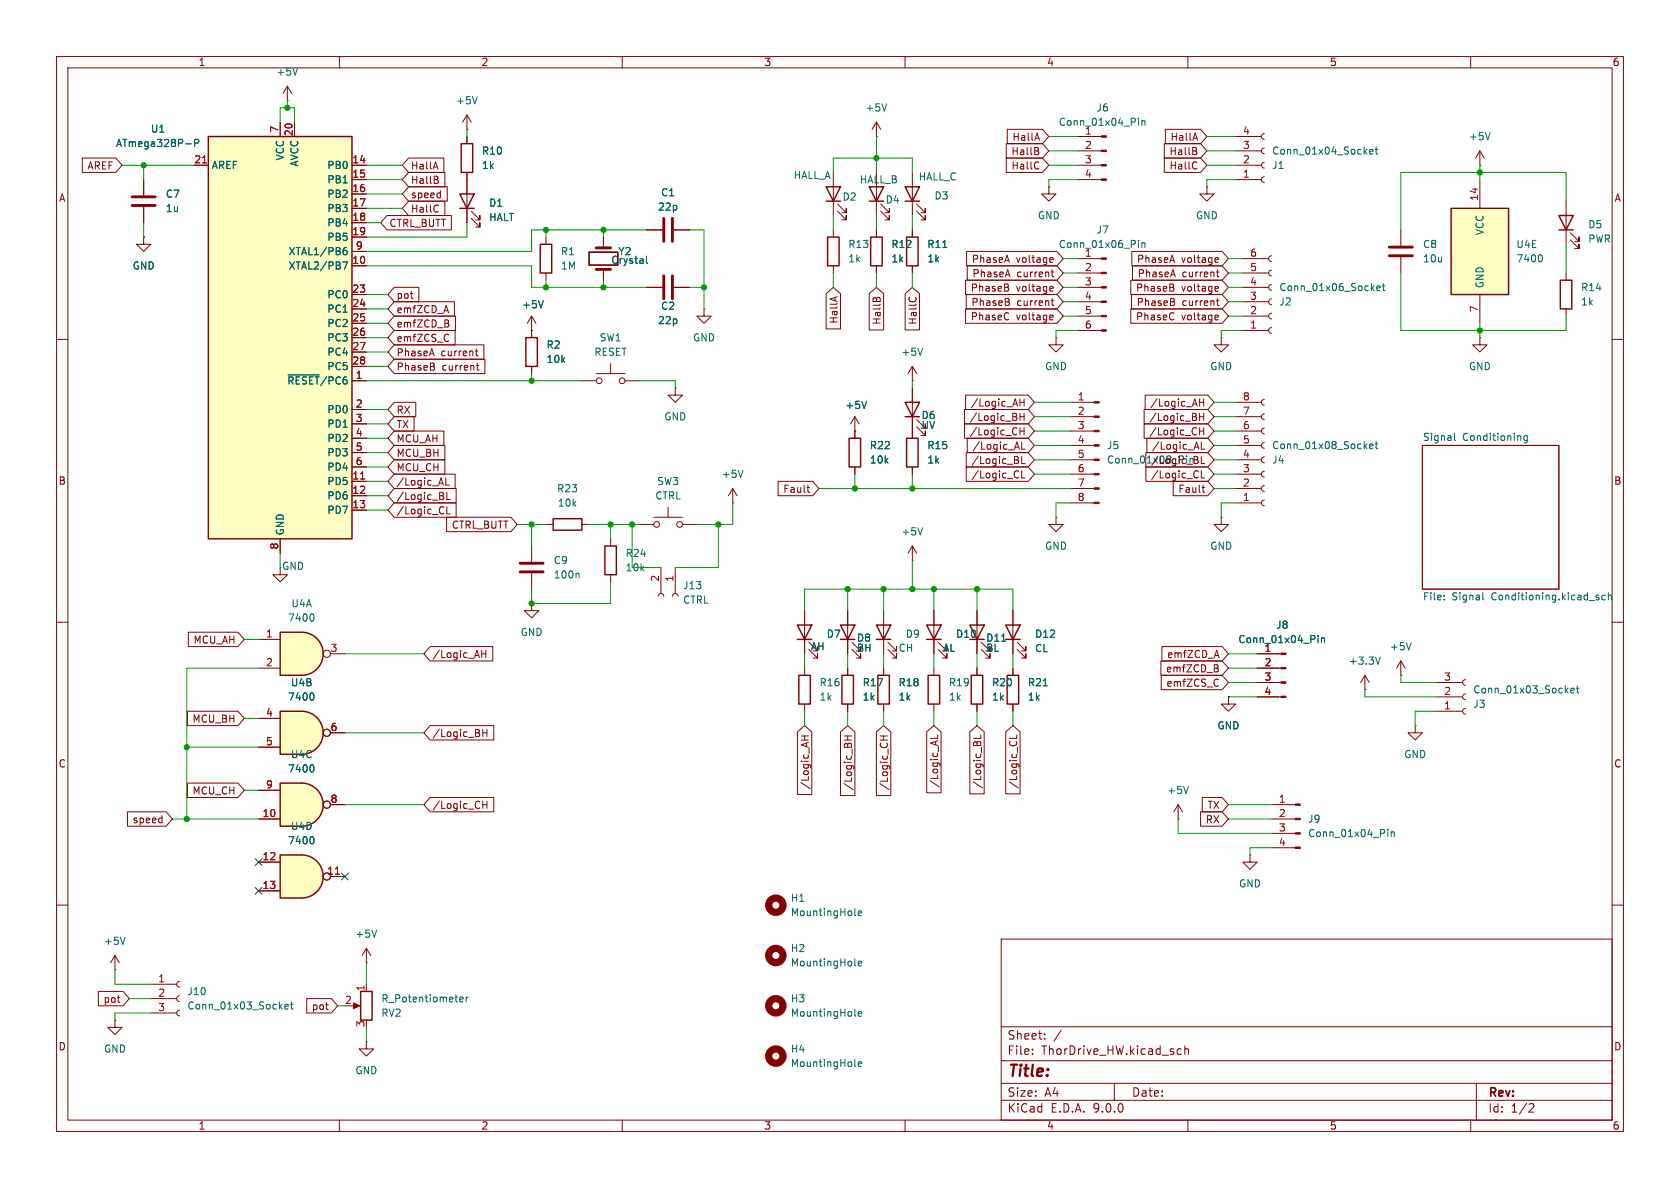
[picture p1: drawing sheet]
<svg xmlns="http://www.w3.org/2000/svg" width="297mm" height="210mm" viewBox="0 0 297 210" stroke-linecap="round" stroke-linejoin="round" font-family="sans-serif">
<g fill="none" stroke="#840000" stroke-width=".18">
<path d="M10 10h277v190h-277zM12 12h273v186h-273zM60 10v2M110 10v2M160 10v2M210 10v2M260 10v2M82.5 31.8v7.6M83.3 38.6l1.5 1.5v-.7v.7h-.7M83.3 37.3l1.5 1.6v-.8v.8h-.7M25.4 41.9v1.3h1.3l-1.3 1.3-1.3-1.3h1.3M25.4 41.9h.1"/>
<path d="M96.5 41.9v1.3M96.5 48.3v1.2M106.7 41.9v1.9M106.7 47.6v1.9M10 60h2M251.5 78.7h24.1v25.4h-24.1zM285 60h2M113 92.7h2.6M115.6 91.4h5M118.1 89.7v1.7M120.6 92.7h2.6M129.5 88.9h.1"/>
<path d="M129.5 86.4l-.7 1.2M129.5 86.4l.8 1.2M129.5 86.4v2.5M10 110h2M116.3 105.4l.2-.3 .3-.2 .4 .2 .1 .3M116.8 100.3v4.6M118.9 105.4l.1-.3 .4-.2 .3 .2 .2 .3M119.4 100.3v4.6M247.6 119.4h.1M247.6 116.8l-.7 1.3M247.6 116.8l.8 1.3M247.6 116.8v2.6"/>
<path d="M285 110h2M250.2 128.3v1.2h1.3l-1.3 1.3-1.3-1.3h1.3M250.2 128.3h.1M208.3 144.8h.1M208.3 142.2l-.8 1.3M208.3 142.2l.7 1.3M208.3 142.2v2.6M10 160h2M26.7 174h4.5M26.7 176.5h4.5M26.7 179.1h4.5M31.7 173.5l-.3 .1-.2 .4 .2 .3 .3 .2"/>
<path d="M31.7 176l-.3 .2-.2 .3 .2 .4 .3 .1M31.7 178.6l-.3 .1-.2 .4 .2 .3 .3 .2M62.2 177.8h1M64.8 170.2h.1M64.8 167.6v2.6M64.8 174v1.3M64.8 167.6l-.8 1.3M64.8 167.6l.7 1.3M177 166h108v32h-108zM285 160h2M60 198v2M64.8 184.2v1.2h1.2l-1.2 1.3-1.3-1.3h1.3"/>
<path d="M64.8 184.2h.1M110 198v2M160 198v2M177 194.5h108M177 191.5h108M177 187.5h108M177 181.5h108M182.5 186.3v.1M182.5 185.5v.1M184.7 183.6v.1M184.7 182.8v.1M187.6 182.1l-1.3 2"/>
<path d="M197 191.5v3M208.2 186.3h.6M208.2 185.5h.6M209.5 185.5l.2-.1 .3 .1 .1 .9M209.5 184.9v1.5M210 198v2M260 198v2M261 191.5v6.5M270.5 195.1l.5 .1 .2 .3-1 1.1h1"/>
<circle cx="116.1" cy="92.7" r=".51"/>
<circle cx="120.1" cy="92.7" r=".51"/>
</g>
<g fill="none" stroke="#006464" stroke-width=".18">
<path d="M114.3 45.3v1.1l.2 .2M257.1 76.6v1.1l.2 .2M270 77v1l-.2 .3-.3-.1M270 77.1l-.4-.1-.2 .3 .1 .5h.5M131.4 83.1l-.5 1.3M249.5 113.6l-.5 1.3M255.3 105.9v.1M255.3 105.3v.1M262.1 104.8v1.1l.2 .1M282.3 105.6l.3 .1 .1 .2-.2 .1h-.2M282.3 105.2l.3 .1M283.8 105.3l-.4-.1-.2 .2 .1 .6h.5"/>
<path d="M284.3 105.3l.2-.1 .3 .1 .1 .7M284.3 104.8v1.2M210.1 139l-.4 1.3M50.4 178l.6-.2-.1-.2-.4-.1-.1 .2v.6h.5M51.3 177.5h.5M51.5 177.1v1.1l.3 .2M66.6 164.4l-.4 1.3M81.3 176.7l.6-.1-.1-.3h-.3l-.2 .1v.6h.5M82.4 176.3v.8M82.8 176.3l-.4 .2"/>
</g>
<path d="M81.3 34.3h2.5l-1.3 2.5zM81.3 36.8h2.5M95.5 43.2h2v5.1h-2zM63.8 175.3h2v5h-2z" fill="none" stroke="#840000" stroke-width=".25"/>
<path d="M105.4 47.6h2.5M105.4 43.8h2.5" fill="none" stroke="#840000" stroke-width=".51"/>
<path d="M104.1 44.6h5.1v2.3h-5.1z" fill="none" stroke="#840000" stroke-width=".3"/>
<path d="M62.5 177.3l1.1 .5-1.1 .5z" fill="#840000" stroke="#840000" stroke-width=".18"/>
<path d="M53.3 151.1a3.8 3.8 0 0 1 3.8 3.8 3.8 3.8 0 0 1-3.8 3.9z" fill="#ffffc2" stroke="#ffffc2" stroke-width=".18"/>
<path d="M49.5 151.1h3.8v7.7h-3.8z" fill="#ffffc2"/>
<path d="M97.8 91.7h5.1v2h-5.1zM106.9 96.5h2.1v5.1h-2.1zM49.5 151.1h3.8a3.8 3.8 0 0 1 3.8 3.8 3.8 3.8 0 0 1-3.8 3.9h-3.8z" fill="none" stroke="#840000" stroke-width=".25"/>
<g fill="none" stroke="#840000" stroke-width=".18">
<path d="M102.9 67.3h2.5M105.4 66h5.1M107.9 64.3v1.7M110.5 67.3h2.5M96.5 92.7h1.3M102.9 92.7h1.2M107.9 95.3v1.2M107.9 101.6v1.3M45.7 152.4h3.8M45.7 157.5h3.8M58.4 154.9h2.6"/>
<circle cx="105.9" cy="67.3" r=".51"/>
<circle cx="110" cy="67.3" r=".51"/>
<circle cx="57.8" cy="154.9" r=".63"/>
</g>
<path d="M59.3 154.5h.7" fill="none" stroke="#a90000" stroke-width=".18"/>
<path d="M55.2 147.9a.79 .79 0 0 1 0 1.3" fill="none" stroke="#006464" stroke-width=".18"/>
<path d="M53.3 138.4a3.8 3.8 0 0 1 3.8 3.8 3.8 3.8 0 0 1-3.8 3.9z" fill="#ffffc2" stroke="#ffffc2" stroke-width=".18"/>
<path d="M49.5 138.4h3.8v7.7h-3.8z" fill="#ffffc2"/>
<path d="M49.5 138.4h3.8a3.8 3.8 0 0 1 3.8 3.8 3.8 3.8 0 0 1-3.8 3.9h-3.8z" fill="none" stroke="#840000" stroke-width=".25"/>
<g fill="none" stroke="#840000" stroke-width=".18">
<path d="M219.7 58.4h4.6M219.7 55.9h4.6M219.7 53.3h4.6M219.7 50.8h4.6M219.7 48.3h4.6M219.7 45.7h4.6M224.8 57.9l-.4 .2-.1 .3 .1 .4 .4 .1M224.8 55.4l-.4 .1-.1 .4 .1 .3 .4 .2M224.8 52.8l-.4 .2-.1 .3 .1 .4 .4 .1M224.8 50.3l-.4 .1-.1 .4 .1 .4 .4 .1M224.8 47.8l-.4 .1-.1 .4 .1 .3 .4 .2M224.8 45.2l-.4 .2-.1 .3 .1 .4 .4 .1"/>
<path d="M222.2 115.6h4.3M222.2 118.1h4.3M45.7 139.7h3.8M222.2 120.7h4.3M222.2 123.2h4.3M45.7 144.8h3.8M58.4 142.2h2.6"/>
<circle cx="57.8" cy="142.2" r=".63"/>
</g>
<path d="M243.4 51l.6-.2v-.2l-.4-.1-.2 .2 .1 .6h.5M244.4 50.5h.5M244.6 50.1v1.1l.3 .2M233 112.3v.2M233 112.8v.8M233.6 112.8v.8M233.6 112.9l.2-.1h.3l.1 .8M55.2 135.2a.79 .79 0 0 1 0 1.3" fill="none" stroke="#006464" stroke-width=".18"/>
<g fill="#840000" stroke="#840000" stroke-width=".18">
<path d="M226.5 115.4h.8v.3h-.8z"/>
<path d="M226.5 118h.8v.2h-.8z"/>
<path d="M226.5 120.5h.8v.3h-.8z"/>
<path d="M226.5 123.1h.8v.2h-.8z"/>
</g>
<path d="M53.3 111.8a3.8 3.8 0 0 1 3.8 3.8 3.8 3.8 0 0 1-3.8 3.8z" fill="#ffffc2" stroke="#ffffc2" stroke-width=".18"/>
<path d="M49.5 111.8h3.8v7.6h-3.8z" fill="#ffffc2"/>
<path d="M49.5 111.8h3.8a3.8 3.8 0 0 1 3.8 3.8 3.8 3.8 0 0 1-3.8 3.8h-3.8z" fill="none" stroke="#840000" stroke-width=".25"/>
<g fill="none" stroke="#840000" stroke-width=".18">
<path d="M161.3 99.1h.1M161.3 96.5l-.8 1.3M161.3 96.5l.8 1.3M161.3 96.5v2.6M45.7 113h3.8M45.7 118.1h3.8M49.5 100.3v1.3h1.3l-1.3 1.3-1.2-1.3h1.2M58.4 115.6h2.6"/>
<circle cx="57.8" cy="115.6" r=".63"/>
</g>
<path d="M163.1 93.3l-.4 1.3M55.2 108.5a.79 .79 0 0 1 0 1.3" fill="none" stroke="#006464" stroke-width=".18"/>
<path d="M53.3 125.7a3.8 3.8 0 0 1 3.8 3.8 3.8 3.8 0 0 1-3.8 3.9z" fill="#ffffc2" stroke="#ffffc2" stroke-width=".18"/>
<path d="M49.5 125.7h3.8v7.7h-3.8z" fill="#ffffc2"/>
<path d="M150.1 77.5h2v5.1h-2zM49.5 125.7h3.8a3.8 3.8 0 0 1 3.8 3.8 3.8 3.8 0 0 1-3.8 3.9h-3.8z" fill="none" stroke="#840000" stroke-width=".25"/>
<g fill="none" stroke="#840000" stroke-width=".18">
<path d="M119.4 68.6v1.3h1.2l-1.2 1.2-1.3-1.2h1.3M119.4 68.6h.1M151.1 76.2h.1M151.1 73.7l-.7 1.2M151.1 73.7l.8 1.2M151.1 73.7v3.8M218.4 78.7h4.6M218.4 76.2h4.6M218.4 73.7h4.6M218.4 71.1h4.6M223.5 78.2l-.3 .2-.2 .3 .2 .4 .3 .1M223.5 75.7l-.3 .1-.2 .4 .2 .4 .3 .1"/>
<path d="M223.5 73.2l-.3 .1-.2 .4 .2 .3 .3 .2M223.5 70.6l-.3 .2-.2 .3 .2 .4 .3 .1M94 96.5v2.8M151.1 82.6v1.2M215.9 91.4v1.3h1.3l-1.3 1.3-1.3-1.3h1.3M215.9 91.4h.1M218.4 88.9h4.6M218.4 86.4h4.6M218.4 83.8h4.6M218.4 81.3h4.6M223.5 88.4l-.3 .1-.2 .4 .2 .4 .3 .1M223.5 85.9l-.3 .1-.2 .4 .2 .3 .3 .2"/>
<path d="M223.5 83.3l-.3 .2-.2 .3 .2 .4 .3 .1M223.5 80.8l-.3 .1-.2 .4 .2 .3 .3 .2M94 106.7v1.3h1.2l-1.2 1.2-1.3-1.2h1.3M94 106.7h.1M94 101.3v2.8M241.3 119.4l-.8 1.3M241.3 119.4l.8 1.3M241.3 119.4v2.5M45.7 127h3.8M45.7 132.1h3.8M58.4 129.5h2.6M241.3 121.9h.1"/>
<path d="M20.3 171.5h.1M20.3 168.9l-.7 1.3M20.3 168.9l.8 1.3M20.3 168.9v2.6M20.3 180.3v1.3h1.3l-1.3 1.3-1.3-1.3h1.3M20.3 180.3h.1"/>
<circle cx="57.8" cy="129.5" r=".63"/>
</g>
<g fill="none" stroke="#006464" stroke-width=".18">
<path d="M153.2 70.9l-.4 1.3M242.1 78.9l.6-.1v-.3h-.4l-.2 .2 .1 .6h.5M243.1 78.5h.5M243.3 78v1.1l.3 .2M102.2 101.3l.2 .2v.7M244 116.1l-.4 1.3M55.2 122.5a.79 .79 0 0 1 0 1.3M22.1 165.7l-.4 1.2M151.1 179.5l.2 .1M151.1 161.7l.2 .2M151.1 170.6l.2 .2M151.7 179.2l.6-.1v-.2l-.4-.1-.2 .2 .1 .6h.5"/>
<path d="M151.7 161.4l.6-.1v-.2l-.4-.1-.2 .2 .1 .6h.5M151.7 170.3l.6-.1v-.2l-.4-.1-.2 .2 .1 .6h.5M151.1 188.4l.2 .1M151.7 188.1l.6-.1v-.2l-.4-.1-.2 .2 .1 .6h.5"/>
</g>
<g fill="none" stroke="#840000" stroke-width="1.3">
<circle cx="137.2" cy="160" r="1.27"/>
<circle cx="137.2" cy="177.8" r="1.27"/>
<circle cx="137.2" cy="168.9" r="1.27"/>
<circle cx="137.2" cy="186.7" r="1.27"/>
</g>
<path d="M91.9 99.6h4.1M91.9 101.1h4.1" fill="none" stroke="#840000" stroke-width=".51"/>
<path d="M36.8 24.1h25.4v71.2h-25.4z" fill="#ffffc2"/>
<g fill="none" stroke="#840000" stroke-width=".25">
<path d="M36.8 24.1h25.4v71.2h-25.4zM81.5 25.4h2.1v5.1h-2.1zM146 33h2.6l-1.3 2.6zM146 35.6h2.6M153.7 33h2.5l-1.3 2.6zM153.7 35.6h2.5M160 33h2.6l-1.3 2.6zM160 35.6h2.6M275.6 38.1h2.5l-1.2 2.5zM93 59.7h2v5.1h-2zM146.3 41.9h2v5.1h-2zM153.9 41.9h2.1v5.1h-2.1z"/>
<path d="M160.3 41.9h2v5.1h-2zM275.6 40.6h2.5M275.8 49.5h2.1v5.1h-2.1zM160 71.1h2.6l-1.3 2.6zM160 73.7h2.6M160.3 77.5h2v5.1h-2zM141 110.5h2.5l-1.3 2.5zM141 113h2.5M141.2 119.4h2.1v5.1h-2.1zM148.6 110.5h2.5l-1.2 2.5zM148.6 113h2.5M148.8 119.4h2.1v5.1h-2.1z"/>
<path d="M154.9 110.5h2.6l-1.3 2.5zM154.9 113h2.6M155.2 119.4h2v5.1h-2zM163.8 110.5h2.6l-1.3 2.5zM163.8 113h2.6M164.1 119.4h2v5.1h-2zM171.4 110.5h2.6l-1.3 2.5zM171.4 113h2.6M171.7 119.4h2v5.1h-2zM177.8 110.5h2.5l-1.2 2.5zM177.8 113h2.5M178.1 119.4h2v5.1h-2z"/>
</g>
<g fill="none" stroke="#840000" stroke-width=".18">
<path d="M50.8 17.8h.1M50.8 15.2l-.8 1.3M50.8 15.2l.8 1.3M50.8 15.2v2.6M25.4 31.8v2.7M25.4 36.6v2.8M34.3 29.2h2.5M49.5 21.6v2.5M52.1 21.6v2.5M62.2 29.2h2.6M62.2 31.8h2.6M62.2 34.3h2.6"/>
<path d="M62.2 36.8h2.6M62.2 39.4h2.6M82.5 22.9h.1M82.5 20.3v2.6M82.5 24.1v1.3M82.5 30.5v1.3M82.5 20.3l-.7 1.3M82.5 20.3l.8 1.3M147.3 30.5v7.6M148.1 37.3l1.5 1.6v-.8v.8h-.8M148.1 36.1l1.5 1.5v-.8v.8h-.8M154.9 24.1h.1"/>
<path d="M154.9 21.6v2.5M154.9 30.5v7.6M154.9 21.6l-.7 1.3M154.9 21.6l.8 1.3M155.7 37.3l1.5 1.6v-.8v.8h-.7M155.7 36.1l1.5 1.5v-.8v.8h-.7M161.3 30.5v7.6M162.1 37.3l1.5 1.6v-.8v.8h-.8M162.1 36.1l1.5 1.5v-.8v.8h-.8M185.4 33v1.3h1.3l-1.3 1.3-1.3-1.3h1.3M185.4 33h.1M190.5 29.2h4.2"/>
<path d="M190.5 31.8h4.2M190.5 24.1h4.2M190.5 26.7h4.2M213.4 33v1.3h1.2l-1.2 1.3-1.3-1.3h1.3M213.4 33h.1M218.4 29.2h4.6M218.4 31.8h4.6M218.4 24.1h4.6M218.4 26.7h4.6M223.5 31.2l-.3 .2-.2 .4 .2 .3 .3 .2M223.5 28.7l-.3 .2-.2 .3 .2 .4 .3 .1M223.5 26.2l-.3 .1-.2 .4 .2 .3 .3 .2"/>
<path d="M223.5 23.6l-.3 .2-.2 .3 .2 .4 .3 .1M261.6 29.2h.1M261.6 26.7l-.7 1.2M261.6 26.7l.8 1.2M261.6 26.7v2.5M276.9 35.6v7.6M62.2 41.9h2.6M62.2 44.5h2.6M62.2 47h2.6M62.2 52.1h2.6M62.2 54.6h2.6M62.2 57.2h2.6"/>
<path d="M62.2 59.7h2.6M94 58.4h.1M94 55.9l-.8 1.3M94 55.9l.7 1.3M94 55.9v3.8M114.3 50.8h2.8M114.3 40.6h2.8M119.1 50.8h2.8M119.1 40.6h2.8M124.5 54.6v1.3h1.2l-1.2 1.3-1.3-1.3h1.3M124.5 54.6h.1M147.3 40.6v1.3"/>
<path d="M147.3 47v1.3M154.9 40.6v1.3M154.9 47v1.3M161.3 40.6v1.3M161.3 47v1.3M186.7 59.7v1.3h1.3l-1.3 1.2-1.3-1.2h1.3M186.7 59.7h.1M190.5 50.8h4.2M190.5 45.7h4.2M190.5 48.3h4.2M190.5 53.3h4.2M190.5 55.9h4.2"/>
<path d="M190.5 58.4h4.2M215.9 59.7v1.3h1.3l-1.3 1.2-1.3-1.2h1.3M215.9 59.7h.1M247.6 40.6v2.8M247.6 45.5v2.8M261.6 59.7v1.3h1.3l-1.3 1.2-1.3-1.2h1.3M261.6 59.7h.1M276.9 48.3v1.2M276.9 54.6v1.3M277.6 42.4l1.5 1.5v-.7v.7h-.7M277.6 41.1l1.5 1.6v-.8v.8h-.7M62.2 62.2h2.6"/>
<path d="M62.2 64.8h2.6M62.2 67.3h2.6M62.2 72.4h2.6M62.2 74.9h2.6M62.2 77.5h2.6M94 64.8v1.2M161.3 67.3h.1M161.3 64.8v2.5M161.3 68.6v8.9M161.3 64.8l-.8 1.2M161.3 64.8l.8 1.2M162.1 75.4l1.5 1.6v-.8v.8h-.8"/>
<path d="M162.1 74.2l1.5 1.5v-.8v.8h-.8M189.2 71.1h4.2M189.2 73.7h4.2M189.2 76.2h4.2M189.2 78.7h4.2M49.5 95.3v2.5M62.2 80h2.6M62.2 82.6h2.6M62.2 85.1h2.6M62.2 87.6h2.6M62.2 90.2h2.6M161.3 82.6v1.2"/>
<path d="M186.7 91.4v1.3h1.3l-1.3 1.3-1.3-1.3h1.3M186.7 91.4h.1M189.2 81.3h4.2M189.2 83.8h4.2M189.2 86.4h4.2M189.2 88.9h4.2M142.2 108v7.6M142.2 118.1v1.3M143 114.8l1.5 1.5v-.7v.7h-.7M149.9 108v7.6M149.9 118.1v1.3M150.6 114.8l1.5 1.5v-.7v.7h-.7"/>
<path d="M150.6 113.5l1.5 1.6v-.8v.8h-.7M156.2 108v7.6M156.2 118.1v1.3M157 114.8l1.5 1.5v-.7v.7h-.8M157 113.5l1.5 1.6v-.8v.8h-.8M165.1 108v7.6M165.1 118.1v1.3M165.9 114.8l1.5 1.5v-.7v.7h-.8M165.9 113.5l1.5 1.6v-.8v.8h-.8M172.7 108v7.6M172.7 118.1v1.3M173.5 114.8l1.5 1.5v-.7v.7h-.8"/>
<path d="M173.5 113.5l1.5 1.6v-.8v.8h-.8M179.1 108v7.6M179.1 118.1v1.3M179.8 114.8l1.6 1.5v-.7v.7h-.8M179.8 113.5l1.6 1.6v-.8v.8h-.8M142.2 124.5v1.2M149.9 124.5v1.2M156.2 124.5v1.2M165.1 124.5v1.2M172.7 124.5v1.2M179.1 124.5v1.2M217.2 123.2v1.3h-1.3l1.3 1.2 1.2-1.2h-1.2"/>
<path d="M217.2 123.2h.1M254 125.7h4.6M254 123.2h4.6M254 120.7h4.6M259.1 125.2l-.4 .2-.1 .3 .1 .4 .4 .1M259.1 122.7l-.4 .1-.1 .4 .1 .3 .4 .2M259.1 120.1l-.4 .2-.1 .4 .1 .3 .4 .2M221 151.1v1.3h1.2l-1.2 1.3-1.3-1.3h1.3M221 151.1h.1M224.8 142.2h4.2M224.8 144.8h4.2M224.8 147.3h4.2"/>
<path d="M224.8 149.9h4.2"/>
</g>
<path d="M35.8 28.8h.7M63.7 84.7h.8" fill="none" stroke="#a90000" stroke-width=".18"/>
<g fill="none" stroke="#006464" stroke-width=".18">
<path d="M52.6 12l-.4 1.3M84.4 17.1l-.5 1.3M156.8 18.4l-.5 1.2M32.8 25.4h1M34.4 25.3l.6-.1 .1-.1v-.3l-.7-.2v1.3M201.3 20.9v.1M201.3 21.3v.9M201.9 21.3v.9M201.9 21.4l.2-.1 .3 .1v.8M242.1 26.8l.6-.1v-.2l-.4-.1-.2 .2 .1 .6h.5M243.1 26.4h.5M243.3 26v1.1l.3 .1"/>
<path d="M263.4 23.4l-.4 1.3M60.6 46.3h.8l-.5 1.3M60.7 44.4l.4-.2 .3 .3-.1 .5h-.4l-.2-.1M61.3 43.8h-.4l-.2 .3M96 53.2l-.4 1.2M166.7 43.8h.7M201.3 42.5v.1M201.3 42.9v.9M201.9 42.9v.9M201.9 43l.2-.1 .3 .1v.8M50.9 66.3h5.5M163.1 61.5l-.4 1.3"/>
<path d="M177.1 113.4h.7M184.4 121.2h.8M277.7 122.1l.6-.1-.1-.3h-.3l-.2 .1 .1 .6h.4M278.7 121.7h.4M278.8 121.2v1.1l.3 .2M245.3 146.6v.2M245.3 147.1v.8M245.9 147.1v.8M245.9 147.2l.2-.1h.3l.1 .8"/>
</g>
<path d="M23.4 34.8h4M23.4 36.3h4M117.3 38.6v4.1M118.9 38.6v4.1M117.3 48.8v4M118.9 48.8v4M245.6 43.7h4.1M245.6 45.2h4.1" fill="none" stroke="#840000" stroke-width=".51"/>
<g fill="#840000" stroke="#840000" stroke-width=".18">
<path d="M229 142.1h.9v.3h-.9z"/>
<path d="M229 144.7h.9v.2h-.9z"/>
<path d="M229 147.2h.9v.2h-.9z"/>
<path d="M229 149.7h.9v.3h-.9z"/>
<path d="M194.7 24h.9v.3h-.9z"/>
<path d="M194.7 26.5h.9v.3h-.9z"/>
<path d="M194.7 29.1h.9v.2h-.9z"/>
<path d="M194.7 31.6h.9v.3h-.9z"/>
<path d="M194.7 45.6h.9v.2h-.9z"/>
<path d="M194.7 48.1h.9v.3h-.9z"/>
<path d="M194.7 50.7h.9v.2h-.9z"/>
<path d="M194.7 53.2h.9v.3h-.9z"/>
<path d="M194.7 55.8h.9v.2h-.9z"/>
<path d="M194.7 58.3h.9v.2h-.9z"/>
<path d="M193.4 71h.9v.2h-.9z"/>
<path d="M193.4 73.5h.9v.3h-.9z"/>
<path d="M193.4 76.1h.9v.2h-.9z"/>
<path d="M193.4 78.6h.9v.3h-.9z"/>
<path d="M193.4 81.2h.9v.2h-.9z"/>
<path d="M193.4 83.7h.9v.2h-.9z"/>
<path d="M193.4 86.2h.9v.3h-.9z"/>
<path d="M193.4 88.8h.9v.2h-.9z"/>
</g>
<path d="M256.5 36.8h10.2v15.3h-10.2z" fill="#ffffc2"/>
<path d="M256.5 36.8h10.2v15.3h-10.2z" fill="none" stroke="#840000" stroke-width=".25"/>
<g fill="none" stroke="#840000" stroke-width=".18">
<path d="M14.5 27.9h6l1.1 1.3-1.1 1.3h-6zM25.4 31.8v2.7M25.4 36.6v2.8M34.3 29.2h2.5M49.5 21.6v2.5M52.1 21.6v2.5M62.2 29.2h2.6M62.2 31.8h2.6M62.2 34.3h2.6M62.2 36.8h2.6M62.2 39.4h2.6M68.4 38.1h11.4v2.5h-11.4l-1.1-1.2z"/>
<path d="M72.2 35.6h6.4v2.5h-6.4l-1.1-1.3zM72.2 27.9h6.3v2.6h-6.3l-1.1-1.3zM72.2 33h6.9v2.6h-6.9l-1.1-1.3zM72.2 30.5h6.4v2.5h-6.4l-1.1-1.2zM77 28.6l.4 1.3M77.2 31.8l.3 .2-.1 .3-.2 .1M77.2 36.2l.3 .2M77.3 31.2l.1 .2-.1 .3M77.5 37.4l-.3 .1M82.5 24.1v1.3M82.5 30.5v3.8M82.5 36.8v2.6"/>
<path d="M177.9 27.9h6.4l1.1 1.3-1.1 1.3h-6.4zM177.9 25.4h6.4l1.1 1.3-1.1 1.2h-6.4zM178.1 22.9h6.2l1.1 1.2-1.1 1.3h-6.2zM183.3 23.5l.5 1.3M183.3 26.7l.3 .2v.3l-.2 .1M183.4 28.6l.2 .1M183.5 26.1l.1 .2-.1 .3M183.6 29.8l-.2 .1M205.8 25.4h6.4l1.2 1.3-1.2 1.2h-6.4zM205.8 27.9h6.4l1.2 1.3-1.2 1.3h-6.4zM206 22.9h6.2l1.2 1.2-1.2 1.3h-6.2zM211.3 23.5l.4 1.3"/>
<path d="M211.3 26.7l.3 .2-.1 .3-.2 .1M211.3 28.6l.3 .1M211.4 26.1l.1 .2-.1 .3M211.6 29.8l-.3 .1M261.6 31.8v5M25.4 41.9h.1M62.2 41.9h2.6M62.2 44.5h2.6M62.2 47h2.6M62.2 52.1h2.6M62.2 54.6h2.6M62.2 57.2h2.6"/>
<path d="M62.2 59.7h2.6M69.7 50.8h4.3v2.5h-4.3l-1.1-1.2zM69.7 53.3h10.6v2.6h-10.6l-1.1-1.3zM69.7 55.9h10.8v2.5h-10.8l-1.1-1.2zM69.7 58.4h10.8v2.6h-10.8l-1.1-1.3zM79.3 57.3v.4M94 58.4h.1M94 58.4v1.3M106.7 41.9v1.3M106.7 48.3v1.2M114.3 50.8h2.8M114.3 40.6h2.8"/>
<path d="M119.1 50.8h2.8M119.1 40.6h2.8M146 51.9l1.3-1.1 1.3 1.1v6.2h-2.6zM148 52.4l-1.3 .5M153.7 51.9l1.2-1.1 1.3 1.1v6.4h-2.5zM154.4 52.8l.2-.2 .3 .2M154.9 40.6v1.3M154.9 47v1.3M155.6 52.8l-.1-.2h-.3l-.3 .3M160 51.9l1.3-1.1 1.3 1.1v6.4h-2.6zM160.8 52.6l-.1 .2M161.3 40.6v1.3"/>
<path d="M161.3 47v1.3M161.8 52.6l.2 .2M170.7 54.6h16.1l1.2 1.3-1.2 1.3h-16.1zM170.7 49.5h16.1l1.2 1.3-1.2 1.3h-16.1zM170.8 52.1h16l1.2 1.2-1.2 1.3h-16zM170.9 44.4h15.9l1.2 1.3-1.2 1.3h-15.9zM171 47h15.8l1.2 1.3-1.2 1.2h-15.8zM178.2 50.9l.1 .1-.1 .4M178.2 50.3v.4M178.3 53.4l.1 .2-.1 .3M178.3 52.9v.3M185.8 45.5l.3 .1 .1 .2-.6 .2"/>
<path d="M185.8 50.6l.3 .1 .1 .2-.6 .1M185.8 55.7l.3 .1 .1 .2-.6 .1M185.8 48.1h.5M185.8 53.2h.5M186 47.7v1l.3 .2M186 52.7v1.1l.3 .2M186.1 46.3l-.3 .1M186.1 56.5l-.3 .1M186.1 51.4l-.3 .1M199.9 54.6h16.2l1.1 1.3-1.1 1.3h-16.2zM199.9 49.5h16.2l1.1 1.3-1.1 1.3h-16.2zM200 52.1h16.1l1.1 1.2-1.1 1.3h-16.1z"/>
<path d="M200.1 44.4h16l1.1 1.3-1.1 1.3h-16zM200.2 47h15.9l1.1 1.3-1.1 1.2h-15.9zM207.4 50.9l.1 .1-.1 .4M207.4 50.3v.4M207.5 53.4l.2 .2-.2 .3M207.5 52.9v.3M215 45.5l.3 .1 .1 .2-.6 .2M215 50.6l.3 .1 .1 .2-.6 .1M215 55.7l.3 .1 .1 .2-.6 .1M215 48.1h.5M215 53.2h.5M215.2 47.7v1l.3 .2"/>
<path d="M215.2 52.7v1.1l.3 .2M215.3 46.3l-.3 .1M215.3 56.5l-.3 .1M215.3 51.4l-.3 .1M261.6 52.1v5.1M62.2 62.2h2.6M62.2 64.8h2.6M62.2 67.3h2.6M62.2 72.4h2.6M62.2 74.9h2.6M62.2 77.5h2.6M69.7 73.7h3.5v2.5h-3.5l-1.1-1.3z"/>
<path d="M69.7 71.1h3.8v2.6h-3.8l-1.1-1.3zM69.7 61h15.8v2.5h-15.8l-1.1-1.3zM69.7 63.5h16v2.5h-16l-1.1-1.2zM69.7 76.2h8.8v2.5h-8.8l-1.1-1.2zM69.7 78.7h8.9v2.6h-8.9l-1.1-1.3zM76.7 64.8l.1 .2-.1 .4M76.7 64.3v.4M84 62.1h.5M84.2 61.6v1.1l.3 .2M84.2 64.6h.5M84.4 64.2v1.1l.3 .1M94 64.8v1.2"/>
<path d="M151.1 76.2h.1M151.1 76.2v1.3M161.3 68.6v2.5M161.3 73.7v3.8M170.5 72.4h11.3l1.1 1.3-1.1 1.2h-11.3zM170.5 74.9h11.3l1.1 1.3-1.1 1.3h-11.3zM170.7 69.8h11.1l1.1 1.3-1.1 1.3h-11.1zM171 77.5h10.8l1.1 1.2-1.1 1.3h-10.8zM180.3 70.5v1.3M180.3 73.1v1.2M180.3 75.6v1.3M180.3 73.7h.7"/>
<path d="M180.3 71.1h.7M180.3 76.2h.7M180.6 78.1v1.3h.6M181 70.5v1.3M181 73.1v1.2M181 75.6v1.3M202.3 74.9h11.2l1.1 1.3-1.1 1.3h-11.2zM202.3 72.4h11.2l1.1 1.3-1.1 1.2h-11.2zM202.4 69.8h11.1l1.1 1.3-1.1 1.3h-11.1zM202.8 77.5h10.7l1.1 1.2-1.1 1.3h-10.7zM212.1 73.7h.7M212.1 71.1h.7"/>
<path d="M212.1 76.2h.7M212.1 70.5v1.3M212.1 73.1v1.2M212.1 75.6v1.3M212.4 78.1v1.3h.6M212.8 70.5v1.3M212.8 73.1v1.2M212.8 75.6v1.3M49.5 95.3v2.5M62.2 80h2.6M62.2 82.6h2.6M62.2 85.1h2.6"/>
<path d="M62.2 87.6h2.6M62.2 90.2h2.6M69.7 88.9h10.9v2.5h-10.9l-1.1-1.2zM69.7 83.8h10.8v2.6h-10.8l-1.1-1.3zM69.7 86.4h10.9v2.5h-10.9l-1.1-1.3zM69.7 81.3h8.9v2.5h-8.9l-1.1-1.2zM78.8 84.5v1.3h.6M79 91.4h11.3l1.1 1.3-1.1 1.3h-11.3zM79 89.6v1.2h.6M79 87v1.3h.6M137.6 85.1h6.1l1.1 1.3-1.1 1.2h-6.1zM142.6 86.2h.5"/>
<path d="M142.8 86.8l.3 .2M151.1 82.6v1.2M161.3 82.6v1.2M170.8 82.5h11l1.1 1.3-1.1 1.3h-11zM170.8 80h11l1.1 1.3-1.1 1.3h-11zM180.6 83.2v1.3h.6M180.6 80.7v1.3h.6M202.6 82.5h10.9l1.1 1.3-1.1 1.3h-10.9zM202.6 80h10.9l1.1 1.3-1.1 1.3h-10.9zM207.4 85.1h6.1l1.1 1.3-1.1 1.2h-6.1zM212.4 83.2v1.3h.6M212.4 80.7v1.3h.6"/>
<path d="M212.5 86.2h.5M212.7 86.8l.3 .2M33.3 111.8h8.8l1.1 1.2-1.1 1.3h-8.8zM76 114.3h11.1v2.5h-11.1l-1.1-1.2zM85.2 115v1.2M85.2 115.6h.7M85.9 115v1.2M142.2 108v2.5M142.2 113v2.6M149.9 108v2.5M149.9 113v2.6M149.9 118.1v1.3"/>
<path d="M156.2 118.1v1.3M165.1 108v2.5M165.1 113v2.6M172.7 108v2.5M172.7 113v2.6M172.7 118.1v1.3M179.1 108v2.5M179.1 113v2.6M179.1 118.1v1.3M205.2 116.8h10.9l1.1 1.3-1.1 1.3h-10.9zM205.3 119.4h10.8l1.1 1.3-1.1 1.2h-10.8zM205.4 114.3h10.7l1.1 1.3-1.1 1.2h-10.7z"/>
<path d="M215.3 118.2l.1 .2-.1 .3M215.3 117.6v.4M222.2 115.6h3.9M222.2 118.1h3.9M33.1 125.7h9l1.1 1.3-1.1 1.3h-9zM33.1 138.4h9l1.1 1.3-1.1 1.3h-9zM45.7 139.7h3.8M45.7 127h3.8M45.7 132.1h3.8M58.4 129.5h2.6M76 128.3h11.3v2.5h-11.3l-1.1-1.3zM85.3 128.9v1.3"/>
<path d="M85.3 129.5h.8M86.1 128.9v1.3M141 129.4l1.2-1.1 1.3 1.1v11.1h-2.5zM141.6 130.8h1.3M141.6 130.1h1.3M142.2 130.1v.7M148.6 129.4l1.3-1.1 1.2 1.1v11.2h-2.5zM149.3 130.8h1.2M149.3 130.1h1.2M149.9 124.5v1.2M149.9 130.1v.7M154.9 129.4l1.3-1.1 1.3 1.1v11.2h-2.6z"/>
<path d="M155.6 130.8h1.3M155.6 130.1h1.3M156.2 124.5v1.2M156.2 130.1v.7M163.8 129.4l1.3-1.1 1.3 1.1v10.7h-2.6zM165.8 129.9v.6h-1.3M171.4 129.4l1.3-1.1 1.3 1.1v10.9h-2.6zM172.7 124.5v1.2M173.4 129.9v.6h-1.3M177.8 129.4l1.3-1.1 1.2 1.1v10.9h-2.5zM179.1 124.5v1.2M179.7 129.9v.6h-1.2"/>
<path d="M215.3 120.1l.1 .1M215.4 121.2l-.1 .1M217.2 123.2h.1M222.2 120.7h3.9M222.2 123.2h3.9M22.5 143.5h6.9l1.1 1.3-1.1 1.3h-6.9zM45.7 152.4h3.8M45.7 157.5h3.8M45.7 144.8h3.8M58.4 142.2h2.6M58.4 154.9h2.6M76 141h11.3v2.5h-11.3l-1.1-1.3z"/>
<path d="M85.3 141.6v1.3M85.3 142.2h.8M86.1 141.6v1.3M212.2 143.5h3.9l1.1 1.3-1.1 1.3h-3.9zM212.5 141h3.6l1.1 1.2-1.1 1.3h-3.6zM17.4 175.3h4.3l1.2 1.2-1.2 1.3h-4.3zM54.2 176.5h4.4l1.1 1.3-1.1 1.3h-4.4z"/>
<circle cx="57.8" cy="129.5" r=".63"/>
<circle cx="57.8" cy="142.2" r=".63"/>
<circle cx="57.8" cy="154.9" r=".63"/>
</g>
<g fill="none" stroke="#006464" stroke-width=".18">
<path d="M32.8 25.4h1M34.4 25.3l.6-.1 .1-.1v-.3l-.7-.2v1.3M60.6 46.3h.8l-.5 1.3M60.7 44.4l.4-.2 .3 .3-.1 .5h-.4l-.2-.1M61.3 43.8h-.4l-.2 .3M96 53.2l-.4 1.2M114.3 45.3v1.1l.2 .2M166.7 43.8h.7M272.4 45a.79 .79 0 0 1 0 1.3M50.9 66.3h5.5M153.2 70.9l-.4 1.3M177.1 113.4h.7"/>
<path d="M233 112.3v.2M233 112.8v.8M233.6 112.8v.8M233.6 112.9l.2-.1h.3l.1 .8M55.2 122.5a.79 .79 0 0 1 0 1.3M55.2 135.2a.79 .79 0 0 1 0 1.3M184.4 121.2h.8M55.2 147.9a.79 .79 0 0 1 0 1.3"/>
</g>
<g fill="none" stroke="#009600" stroke-width=".18">
<path d="M50.8 17.8v1.3M21.6 29.2h12.7M25.4 29.2v2.6M25.4 39.4v2.5M49.5 21.6v-2.5h2.6v2.5M64.8 31.8h6.3M64.8 29.2h6.3M64.8 36.8h6.3M64.8 39.4h2.5M64.8 34.3h6.3M82.5 22.9v1.2M82.5 39.4v2.5h-17.7"/>
<path d="M147.3 30.5v-2.6h14v2.6M147.3 38.1v2.5M154.9 24.1v6.4M154.9 38.1v2.5M161.3 38.1v2.5M185.4 24.1h5.1M185.4 29.2h5.1M185.4 26.7h5.1M190.5 31.8h-5.1v1.2M213.4 24.1h5M213.4 29.2h5M213.4 26.7h5"/>
<path d="M218.4 31.8h-5v1.2M261.6 29.2v2.6M276.9 35.6v-5.1h-29.3v10.1M64.8 47h29.2v3.8h20.3M64.8 52.1h3.8M64.8 54.6h3.8M64.8 57.2h3.8M64.8 59.7h3.8M96.5 40.6v1.3M96.5 49.5v1.3M106.7 40.6v1.3M106.7 49.5v1.3"/>
<path d="M114.3 40.6h-20.3v3.9h-29.2M121.9 50.8h2.6M121.9 40.6h2.6v14M147.3 48.3v2.5M154.9 48.3v2.5M161.3 48.3v2.5M188 50.8h2.5M188 55.9h2.5M188 45.7h2.5M188 53.3h2.5M188 48.3h2.5M190.5 58.4h-3.8v1.3"/>
<path d="M217.2 50.8h2.5M217.2 55.9h2.5M217.2 45.7h2.5M217.2 53.3h2.5M217.2 48.3h2.5M219.7 58.4h-3.8v1.3M247.6 48.3v10.1h29.3v-2.5M261.6 57.2v2.5M276.9 43.2v5.1M64.8 67.3h38.1M64.8 74.9h3.8M64.8 77.5h3.8"/>
<path d="M64.8 64.8h3.8M64.8 72.4h3.8M64.8 62.2h3.8M94 66v1.3M113 67.3h6.4v1.3M161.3 67.3v1.3M182.9 78.7h6.3M182.9 76.2h6.3M182.9 73.7h6.3M182.9 71.1h6.3M214.6 78.7h3.8M214.6 76.2h3.8"/>
<path d="M214.6 73.7h3.8M214.6 71.1h3.8M49.5 97.8v2.5M64.8 90.2h3.8M64.8 80h3.8M64.8 82.6h3.8M64.8 87.6h3.8M64.8 85.1h3.8M91.4 92.7h5.1M94 92.7v3.8M104.1 92.7h8.9M107.9 92.7v2.6"/>
<path d="M111.8 92.7v7.6h5M127 92.7v7.6h-7.6M129.5 88.9v3.8h-6.3M144.8 86.4h44.4M151.1 83.8v2.6M161.3 83.8v2.6M161.3 99.1v5M182.9 81.3h6.3M182.9 83.8h6.3M189.2 88.9h-2.5v2.5M214.6 81.3h3.8M214.6 86.4h3.8"/>
<path d="M214.6 83.8h3.8M218.4 88.9h-2.5v2.5M43.2 113h2.5M45.7 118.1h-12.7v26.7M61 115.6h13.9M107.9 102.9v3.8h-13.9v-2.6M142.2 108v-3.9h36.9v3.9M142.2 115.6v2.5M149.9 104.1v3.9M149.9 115.6v2.5M156.2 104.1v3.9M156.2 115.6v2.5"/>
<path d="M165.1 104.1v3.9M165.1 115.6v2.5M172.7 104.1v3.9M172.7 115.6v2.5M179.1 115.6v2.5M217.2 115.6h5M217.2 118.1h5M247.6 119.4v1.3h6.4M33 132.1h12.7M43.2 139.7h2.5M43.2 127h2.5M61 129.5h13.9"/>
<path d="M142.2 125.7v2.6M149.9 125.7v2.6M156.2 125.7v2.6M165.1 125.7v2.6M172.7 125.7v2.6M179.1 125.7v2.6M217.2 120.7h5M217.2 123.2h5M241.3 121.9v1.3h12.7M254 125.7h-3.8v2.6M30.5 144.8h15.2M61 142.2h13.9"/>
<path d="M208.3 144.8v2.5h16.5M217.2 144.8h7.6M217.2 142.2h7.6M224.8 149.9h-3.8v1.2M20.3 171.5v2.5h6.4M22.9 176.5h3.8M26.7 179.1h-6.4v1.2M59.7 177.8h1.3M64.8 170.2v3.8M64.8 181.6v2.6"/>
</g>
<path d="M45.1 156.9l1.2 1.2M45.1 151.8l1.2 1.2M46.3 156.9l-1.2 1.2M46.3 151.8l-1.2 1.2M60.4 154.3l1.2 1.2M61.6 154.3l-1.2 1.2" fill="none" stroke="#000084" stroke-width=".18"/>
<path d="M35.8 28.8h.7M63.7 84.7h.8M59.3 154.5h.7" fill="none" stroke="#a90000" stroke-width=".18"/>
<g fill="#009600" stroke="#009600" stroke-width=".18">
<circle cx="33" cy="144.8" r=".46"/>
<circle cx="33" cy="132.1" r=".46"/>
<circle cx="96.5" cy="40.6" r=".46"/>
<circle cx="106.7" cy="50.8" r=".46"/>
<circle cx="94" cy="67.3" r=".46"/>
<circle cx="106.7" cy="40.6" r=".46"/>
<circle cx="96.5" cy="50.8" r=".46"/>
<circle cx="94" cy="106.7" r=".46"/>
<circle cx="94" cy="92.7" r=".46"/>
<circle cx="111.8" cy="92.7" r=".46"/>
<circle cx="107.9" cy="92.7" r=".46"/>
<circle cx="50.8" cy="19.1" r=".46"/>
<circle cx="25.4" cy="29.2" r=".46"/>
<circle cx="149.9" cy="104.1" r=".46"/>
<circle cx="151.1" cy="86.4" r=".46"/>
<circle cx="172.7" cy="104.1" r=".46"/>
<circle cx="161.3" cy="86.4" r=".46"/>
<circle cx="127" cy="92.7" r=".46"/>
<circle cx="154.9" cy="27.9" r=".46"/>
<circle cx="124.5" cy="50.8" r=".46"/>
<circle cx="156.2" cy="104.1" r=".46"/>
<circle cx="161.3" cy="104.1" r=".46"/>
<circle cx="165.1" cy="104.1" r=".46"/>
<circle cx="261.6" cy="58.4" r=".46"/>
<circle cx="261.6" cy="30.5" r=".46"/>
</g>
<text font-size="2.8" fill="#840000" x="178" y="190.9">Title:</text>
<g font-size="2.1" fill="#840000">
<text x="178" y="184">Sheet:</text>
<text x="178" y="186.7">File:</text>
<text x="184.1" y="186.7">ThorDrive_HW.kicad_sch</text>
<text x="178" y="196.9">KiCad</text>
<text x="178" y="194.1">Size:</text>
<text x="184.7" y="194.1">A4</text>
<text x="185.7" y="196.9">E.D.A.</text>
<text x="193.3" y="196.9">9.0.0</text>
<text x="200" y="194.1">Date:</text>
<text x="263" y="194.3">Rev:</text>
<text x="263" y="196.9">Id:</text>
<text x="267.1" y="196.9">1/2</text>
</g>
<g font-size="1.8" fill="#840000">
<text x="35" y="11.9">1</text>
<text x="85" y="11.9">2</text>
<text x="135" y="11.9">3</text>
<text x="185" y="11.9">4</text>
<text x="235" y="11.9">5</text>
<text x="285" y="11.9">6</text>
<text x="178.7" y="27.6">HallB</text>
<text x="178.9" y="25.1">HallA</text>
<text x="206.6" y="27.6">HallB</text>
<text x="206.8" y="25.1">HallA</text>
<text x="10.3" y="35.9">A</text>
<text x="15.4" y="30.2">AREF</text>
<text x="72.5" y="30.2">HallA</text>
<text x="72.5" y="35.2">speed</text>
<text x="72.5" y="32.7">HallB</text>
<text x="178.7" y="30.2">HallC</text>
<text x="206.6" y="30.2">HallC</text>
<text x="285.3" y="35.9">A</text>
<text x="68.7" y="40.3">CTRL_BUTT</text>
<text x="72.5" y="37.8">HallC</text>
<text x="171.7" y="46.7">PhaseA</text>
<text x="179.6" y="46.7">voltage</text>
<text x="200.9" y="46.7">PhaseA</text>
<text x="208.8" y="46.7">voltage</text>
<text x="70" y="53">pot</text>
<text x="171.5" y="51.8">PhaseB</text>
<text x="171.8" y="49.2">PhaseA</text>
<text x="179.6" y="51.8">voltage</text>
<text x="179.8" y="49.2">current</text>
<text x="200.7" y="51.8">PhaseB</text>
<text x="201" y="49.2">PhaseA</text>
<text x="208.8" y="51.8">voltage</text>
<text x="209" y="49.2">current</text>
<text x="70" y="55.6">emfZCD_A</text>
<text x="70" y="58.1">emfZCD_B</text>
<text x="148.3" y="57.3" transform="rotate(-90 148.3 57.3)">HallA</text>
<text x="155.9" y="57.5" transform="rotate(-90 155.9 57.5)">HallB</text>
<text x="162.2" y="57.5" transform="rotate(-90 162.2 57.5)">HallC</text>
<text x="171.5" y="56.8">PhaseC</text>
<text x="171.6" y="54.3">PhaseB</text>
<text x="179.6" y="56.8">voltage</text>
<text x="179.8" y="54.3">current</text>
<text x="200.7" y="56.8">PhaseC</text>
<text x="200.8" y="54.3">PhaseB</text>
<text x="208.8" y="56.8">voltage</text>
<text x="209" y="54.3">current</text>
<text x="70" y="60.6">emfZCS_C</text>
<text x="70" y="63.2">PhaseA</text>
<text x="70" y="65.7">PhaseB</text>
<text x="78" y="63.2">current</text>
<text x="78.1" y="65.7">current</text>
<text x="70" y="75.9">TX</text>
<text x="70" y="73.3">RX</text>
<text x="171.3" y="74.6">/Logic_BH</text>
<text x="171.3" y="77.2">/Logic_CH</text>
<text x="171.5" y="72.1">/Logic_AH</text>
<text x="203.1" y="77.2">/Logic_CH</text>
<text x="203.1" y="74.6">/Logic_BH</text>
<text x="203.3" y="72.1">/Logic_AH</text>
<text x="70" y="78.4">MCU_AH</text>
<text x="70" y="81">MCU_BH</text>
<text x="70" y="83.5">MCU_CH</text>
<text x="171.6" y="82.2">/Logic_BL</text>
<text x="171.8" y="79.7">/Logic_AL</text>
<text x="203.4" y="82.2">/Logic_BL</text>
<text x="203.6" y="79.7">/Logic_AL</text>
<text x="10.3" y="85.9">B</text>
<text x="70" y="86">/Logic_AL</text>
<text x="70" y="88.6">/Logic_BL</text>
<text x="138.4" y="87.3">Fault</text>
<text x="171.6" y="84.8">/Logic_CL</text>
<text x="203.4" y="84.8">/Logic_CL</text>
<text x="208.2" y="87.3">Fault</text>
<text x="285.3" y="85.9">B</text>
<text x="70" y="91.1">/Logic_CL</text>
<text x="79.8" y="93.7">CTRL_BUTT</text>
<text x="34.1" y="114">MCU_AH</text>
<text x="76.4" y="116.5">/Logic_AH</text>
<text x="206" y="119.1">emfZCD_B</text>
<text x="206.2" y="116.5">emfZCD_A</text>
<text x="206.1" y="121.6">emfZCS_C</text>
<text x="33.9" y="128">MCU_BH</text>
<text x="76.4" y="130.5">/Logic_BH</text>
<text x="10.3" y="135.9">C</text>
<text x="285.3" y="135.9">C</text>
<text x="33.9" y="140.7">MCU_CH</text>
<text x="76.4" y="143.2">/Logic_CH</text>
<text x="143.2" y="139.6" transform="rotate(-90 143.2 139.6)">/Logic_AH</text>
<text x="150.8" y="139.8" transform="rotate(-90 150.8 139.8)">/Logic_BH</text>
<text x="157.2" y="139.8" transform="rotate(-90 157.2 139.8)">/Logic_CH</text>
<text x="166.1" y="139.3" transform="rotate(-90 166.1 139.3)">/Logic_AL</text>
<text x="173.7" y="139.5" transform="rotate(-90 173.7 139.5)">/Logic_BL</text>
<text x="180" y="139.5" transform="rotate(-90 180 139.5)">/Logic_CL</text>
<text x="213.4" y="143.2">TX</text>
<text x="23.3" y="145.7">speed</text>
<text x="213.1" y="145.7">RX</text>
<text x="18.2" y="177.5">pot</text>
<text x="55" y="178.8">pot</text>
<text x="10.3" y="185.9">D</text>
<text x="285.3" y="185.9">D</text>
<text x="35" y="199.9">1</text>
<text x="85" y="199.9">2</text>
<text x="135" y="199.9">3</text>
<text x="185" y="199.9">4</text>
<text x="235" y="199.9">5</text>
<text x="285" y="199.9">6</text>
</g>
<g font-size="1.8" fill="#006464">
<text x="48.8" y="13.6">+5V</text>
<text x="26.6" y="23.7">U1</text>
<text x="80.5" y="18.6">+5V</text>
<text x="152.9" y="19.9">+5V</text>
<text x="187.1" y="22.5">Conn_01x04_Pin</text>
<text x="191.7" y="23.9">1</text>
<text x="193.8" y="19.9">J6</text>
<text x="20.4" y="26.2">ATmega328P-P</text>
<text x="50.4" y="28.5" transform="rotate(-90 50.4 28.5)">VCC</text>
<text x="52.9" y="29.6" transform="rotate(-90 52.9 29.6)">AVCC</text>
<text x="85.1" y="27.5">R10</text>
<text x="224.8" y="27.5">Conn_01x04_Socket</text>
<text x="259.6" y="25">+5V</text>
<text x="29.2" y="35.2">C7</text>
<text x="37.3" y="30.1">AREF</text>
<text x="57.8" y="30.1">PB0</text>
<text x="57.8" y="32.6">PB1</text>
<text x="57.8" y="35.2">PB2</text>
<text x="85.1" y="30.1">1k</text>
<text x="116.8" y="34.9">C1</text>
<text x="140.2" y="31.9">HALL_A</text>
<text x="148.9" y="35.7">D2</text>
<text x="151.9" y="32.6">HALL_B</text>
<text x="162.3" y="32.1">HALL_C</text>
<text x="165.1" y="35.5">D3</text>
<text x="224.8" y="30.1">J1</text>
<text x="29.2" y="37.7">1u</text>
<text x="57.8" y="37.7">PB3</text>
<text x="57.8" y="40.2">PB4</text>
<text x="86.4" y="36.7">D1</text>
<text x="86.4" y="39.3">HALT</text>
<text x="116.2" y="37.4">22p</text>
<text x="156.5" y="36.2">D4</text>
<text x="183.4" y="39">GND</text>
<text x="193.8" y="41.5">J7</text>
<text x="211.3" y="39">GND</text>
<text x="262.5" y="41.7" transform="rotate(-90 262.5 41.7)">VCC</text>
<text x="280.7" y="40.6">D5</text>
<text x="23.4" y="47.9">GND</text>
<text x="50.9" y="45.3">XTAL1/PB6</text>
<text x="50.9" y="47.9">XTAL2/PB7</text>
<text x="57.8" y="42.8">PB5</text>
<text x="99.1" y="45.3">R1</text>
<text x="99.1" y="47.9">1M</text>
<text x="108" y="46.8">Crystal</text>
<text x="109.2" y="45.3">Y2</text>
<text x="149.9" y="44">R13</text>
<text x="149.9" y="46.6">1k</text>
<text x="157.5" y="44">R12</text>
<text x="157.5" y="46.6">1k</text>
<text x="163.8" y="44">R11</text>
<text x="163.8" y="46.6">1k</text>
<text x="187.1" y="44">Conn_01x06_Pin</text>
<text x="191.7" y="45.5">1</text>
<text x="251.5" y="44">C8</text>
<text x="251.5" y="46.6">10u</text>
<text x="268" y="44">U4E</text>
<text x="268" y="46.6">7400</text>
<text x="280.7" y="43.1">PWR</text>
<text x="57.8" y="52.9">PC0</text>
<text x="226.1" y="51.7">Conn_01x06_Socket</text>
<text x="262.5" y="51.1" transform="rotate(-90 262.5 51.1)">GND</text>
<text x="279.4" y="51.7">R14</text>
<text x="57.8" y="55.5">PC1</text>
<text x="57.8" y="58">PC2</text>
<text x="92.2" y="54.7">+5V</text>
<text x="116.2" y="57.5">22p</text>
<text x="116.8" y="55">C2</text>
<text x="226.1" y="54.2">J2</text>
<text x="279.4" y="54.2">1k</text>
<text x="57.8" y="60.6">PC3</text>
<text x="57.8" y="63.1">PC4</text>
<text x="57.8" y="65.6">PC5</text>
<text x="96.5" y="61.8">R2</text>
<text x="96.5" y="64.4">10k</text>
<text x="105" y="63.1">RESET</text>
<text x="105.9" y="60.6">SW1</text>
<text x="122.4" y="60.6">GND</text>
<text x="159.3" y="63.1">+5V</text>
<text x="184.7" y="65.6">GND</text>
<text x="213.9" y="65.6">GND</text>
<text x="259.6" y="65.6">GND</text>
<text x="50.7" y="68.2">~{RESET}/PC6</text>
<text x="57.8" y="73.3">PD0</text>
<text x="57.8" y="75.8">PD1</text>
<text x="117.3" y="74.5">GND</text>
<text x="149.3" y="72.5">+5V</text>
<text x="162.8" y="74.3">D6</text>
<text x="162.8" y="76">UV</text>
<text x="57.8" y="78.3">PD2</text>
<text x="57.8" y="80.9">PD3</text>
<text x="57.8" y="83.4">PD4</text>
<text x="153.7" y="82.1">10k</text>
<text x="153.7" y="79.6">R22</text>
<text x="163.8" y="79.6">R15</text>
<text x="163.8" y="82.1">1k</text>
<text x="195.6" y="79.6">J5</text>
<text x="195.6" y="82.1">Conn_01x08_Pin</text>
<text x="224.8" y="82.1">J4</text>
<text x="224.8" y="79.6">Conn_01x08_Socket</text>
<text x="251.5" y="78">Signal</text>
<text x="258.6" y="78">Conditioning</text>
<text x="57.8" y="86">PD5</text>
<text x="57.8" y="88.5">PD6</text>
<text x="98.4" y="87.2">R23</text>
<text x="98.5" y="89.8">10k</text>
<text x="115.7" y="88.5">CTRL</text>
<text x="116.1" y="86">SW3</text>
<text x="127.5" y="84.7">+5V</text>
<text x="50.4" y="94.7" transform="rotate(-90 50.4 94.7)">GND</text>
<text x="57.8" y="91">PD7</text>
<text x="159.3" y="94.8">+5V</text>
<text x="49.8" y="100.9">GND</text>
<text x="97.8" y="99.9">C9</text>
<text x="110.5" y="101.2">10k</text>
<text x="110.5" y="98.7">R24</text>
<text x="184.7" y="97.4">GND</text>
<text x="213.9" y="97.4">GND</text>
<text x="51.4" y="107.5">U4A</text>
<text x="97.8" y="102.5">100n</text>
<text x="120.7" y="106.9">CTRL</text>
<text x="120.7" y="104.4">J13</text>
<text x="251.5" y="106.5">File:</text>
<text x="256.7" y="106.5">Signal</text>
<text x="263.8" y="106.5">Conditioning.kicad_sch</text>
<text x="50.8" y="110.1">7400</text>
<text x="91.9" y="112.6">GND</text>
<text x="146.1" y="112.9">D7</text>
<text x="151.4" y="113.6">D8</text>
<text x="160" y="112.9">D9</text>
<text x="168.9" y="112.9">D10</text>
<text x="174.3" y="113.6">D11</text>
<text x="182.9" y="112.9">D12</text>
<text x="218.8" y="113.9">Conn_01x04_Pin</text>
<text x="225.5" y="111.4">J8</text>
<text x="143.3" y="115.2">AH</text>
<text x="151.4" y="115.4">BH</text>
<text x="158.8" y="115.4">CH</text>
<text x="166.6" y="115.4">AL</text>
<text x="174.3" y="115.4">BL</text>
<text x="182.9" y="115.5">CL</text>
<text x="238.4" y="117.7">+3.3V</text>
<text x="245.6" y="115.2">+5V</text>
<text x="50.8" y="124.1">7400</text>
<text x="51.3" y="121.5">U4B</text>
<text x="144.8" y="121.5">R16</text>
<text x="144.8" y="124.1">1k</text>
<text x="152.4" y="121.5">R17</text>
<text x="152.4" y="124.1">1k</text>
<text x="158.8" y="121.5">R18</text>
<text x="158.8" y="124.1">1k</text>
<text x="167.6" y="121.5">R19</text>
<text x="167.6" y="124.1">1k</text>
<text x="175.3" y="121.5">R20</text>
<text x="175.3" y="124.1">1k</text>
<text x="181.6" y="121.5">R21</text>
<text x="181.6" y="124.1">1k</text>
<text x="260.4" y="125.3">J3</text>
<text x="260.4" y="122.8">Conn_01x03_Socket</text>
<text x="215.1" y="129.1">GND</text>
<text x="50.8" y="136.8">7400</text>
<text x="51.3" y="134.2">U4C</text>
<text x="248.2" y="134.2">GND</text>
<text x="206.2" y="140.6">+5V</text>
<text x="50.8" y="149.5">7400</text>
<text x="51.3" y="146.9">U4D</text>
<text x="231.1" y="145.6">J9</text>
<text x="231.1" y="148.2">Conn_01x04_Pin</text>
<text x="139.7" y="159.6">H1</text>
<text x="218.9" y="157.1">GND</text>
<text x="18.3" y="167.2">+5V</text>
<text x="62.7" y="166">+5V</text>
<text x="139.7" y="162.2">MountingHole</text>
<text x="139.7" y="168.5">H2</text>
<text x="139.7" y="171">MountingHole</text>
<text x="33" y="176.1">J10</text>
<text x="33" y="178.7">Conn_01x03_Socket</text>
<text x="67.3" y="179.9">RV2</text>
<text x="67.3" y="177.4">R_Potentiometer</text>
<text x="139.7" y="177.4">H3</text>
<text x="139.7" y="179.9">MountingHole</text>
<text x="18.3" y="186.3">GND</text>
<text x="62.7" y="190.1">GND</text>
<text x="139.7" y="186.3">H4</text>
<text x="139.7" y="188.8">MountingHole</text>
</g>
<g font-size="1.8" fill="#a90000">
<text x="49.3" y="23.6" transform="rotate(-90 49.3 23.6)">7</text>
<text x="219.6" y="23.9">4</text>
<text x="34.2" y="29">21</text>
<text x="51.8" y="24.2" transform="rotate(-90 51.8 24.2)">20</text>
<text x="62.2" y="29">14</text>
<text x="191.7" y="26.4">2</text>
<text x="191.7" y="29">3</text>
<text x="219.6" y="29">2</text>
<text x="219.6" y="26.4">3</text>
<text x="62.2" y="31.5">15</text>
<text x="62.2" y="34">16</text>
<text x="191.7" y="31.5">4</text>
<text x="219.6" y="31.5">1</text>
<text x="261.4" y="35.6" transform="rotate(-90 261.4 35.6)">14</text>
<text x="62.2" y="36.6">17</text>
<text x="62.2" y="39.1">18</text>
<text x="62.2" y="41.7">19</text>
<text x="62.2" y="46.7">10</text>
<text x="62.8" y="44.2">9</text>
<text x="220.9" y="45.5">6</text>
<text x="62.2" y="51.8">23</text>
<text x="191.7" y="48">2</text>
<text x="191.7" y="50.5">3</text>
<text x="191.7" y="53.1">4</text>
<text x="220.9" y="53.1">3</text>
<text x="220.9" y="50.5">4</text>
<text x="220.9" y="48">5</text>
<text x="62.2" y="54.4">24</text>
<text x="62.2" y="56.9">25</text>
<text x="62.2" y="59.4">26</text>
<text x="191.7" y="55.6">5</text>
<text x="191.7" y="58.2">6</text>
<text x="220.9" y="58.2">1</text>
<text x="220.9" y="55.6">2</text>
<text x="261.4" y="55.3" transform="rotate(-90 261.4 55.3)">7</text>
<text x="62.2" y="62">27</text>
<text x="62.2" y="64.5">28</text>
<text x="62.8" y="67.1">1</text>
<text x="190.4" y="70.9">1</text>
<text x="219.6" y="70.9">8</text>
<text x="62.8" y="72.1">2</text>
<text x="62.8" y="74.7">3</text>
<text x="62.8" y="77.2">4</text>
<text x="190.4" y="73.4">2</text>
<text x="190.4" y="75.9">3</text>
<text x="219.6" y="75.9">6</text>
<text x="219.6" y="73.4">7</text>
<text x="62.8" y="79.8">5</text>
<text x="62.8" y="82.3">6</text>
<text x="190.4" y="78.5">4</text>
<text x="190.4" y="81">5</text>
<text x="190.4" y="83.6">6</text>
<text x="219.6" y="83.6">3</text>
<text x="219.6" y="81">4</text>
<text x="219.6" y="78.5">5</text>
<text x="62.2" y="84.8">11</text>
<text x="62.2" y="87.4">12</text>
<text x="62.2" y="89.9">13</text>
<text x="190.4" y="86.1">7</text>
<text x="190.4" y="88.6">8</text>
<text x="219.6" y="88.6">1</text>
<text x="219.6" y="86.1">2</text>
<text x="49.3" y="97.2" transform="rotate(-90 49.3 97.2)">8</text>
<text x="116.6" y="102.9" transform="rotate(-90 116.6 102.9)">2</text>
<text x="119.1" y="102.9" transform="rotate(-90 119.1 102.9)">1</text>
<text x="46.9" y="112.8">1</text>
<text x="46.9" y="117.9">2</text>
<text x="58.3" y="115.3">3</text>
<text x="223.4" y="115.3">1</text>
<text x="223.4" y="117.9">2</text>
<text x="223.4" y="120.4">3</text>
<text x="223.4" y="122.9">4</text>
<text x="255.2" y="125.5">1</text>
<text x="255.2" y="122.9">2</text>
<text x="255.2" y="120.4">3</text>
<text x="46.9" y="126.7">4</text>
<text x="46.9" y="131.8">5</text>
<text x="58.3" y="129.3">6</text>
<text x="46.9" y="139.4">9</text>
<text x="58.3" y="142">8</text>
<text x="226" y="142">1</text>
<text x="46.3" y="144.5">10</text>
<text x="226" y="144.5">2</text>
<text x="226" y="147.1">3</text>
<text x="226" y="149.6">4</text>
<text x="46.3" y="152.1">12</text>
<text x="57.7" y="154.7">11</text>
<text x="46.3" y="157.2">13</text>
<text x="27.9" y="173.7">1</text>
<text x="27.9" y="176.3">2</text>
<text x="27.9" y="178.8">3</text>
<text x="60.9" y="177.5">2</text>
<text x="64.5" y="175.3" transform="rotate(-90 64.5 175.3)">1</text>
<text x="64.5" y="181.7" transform="rotate(-90 64.5 181.7)">3</text>
</g>
</svg>
